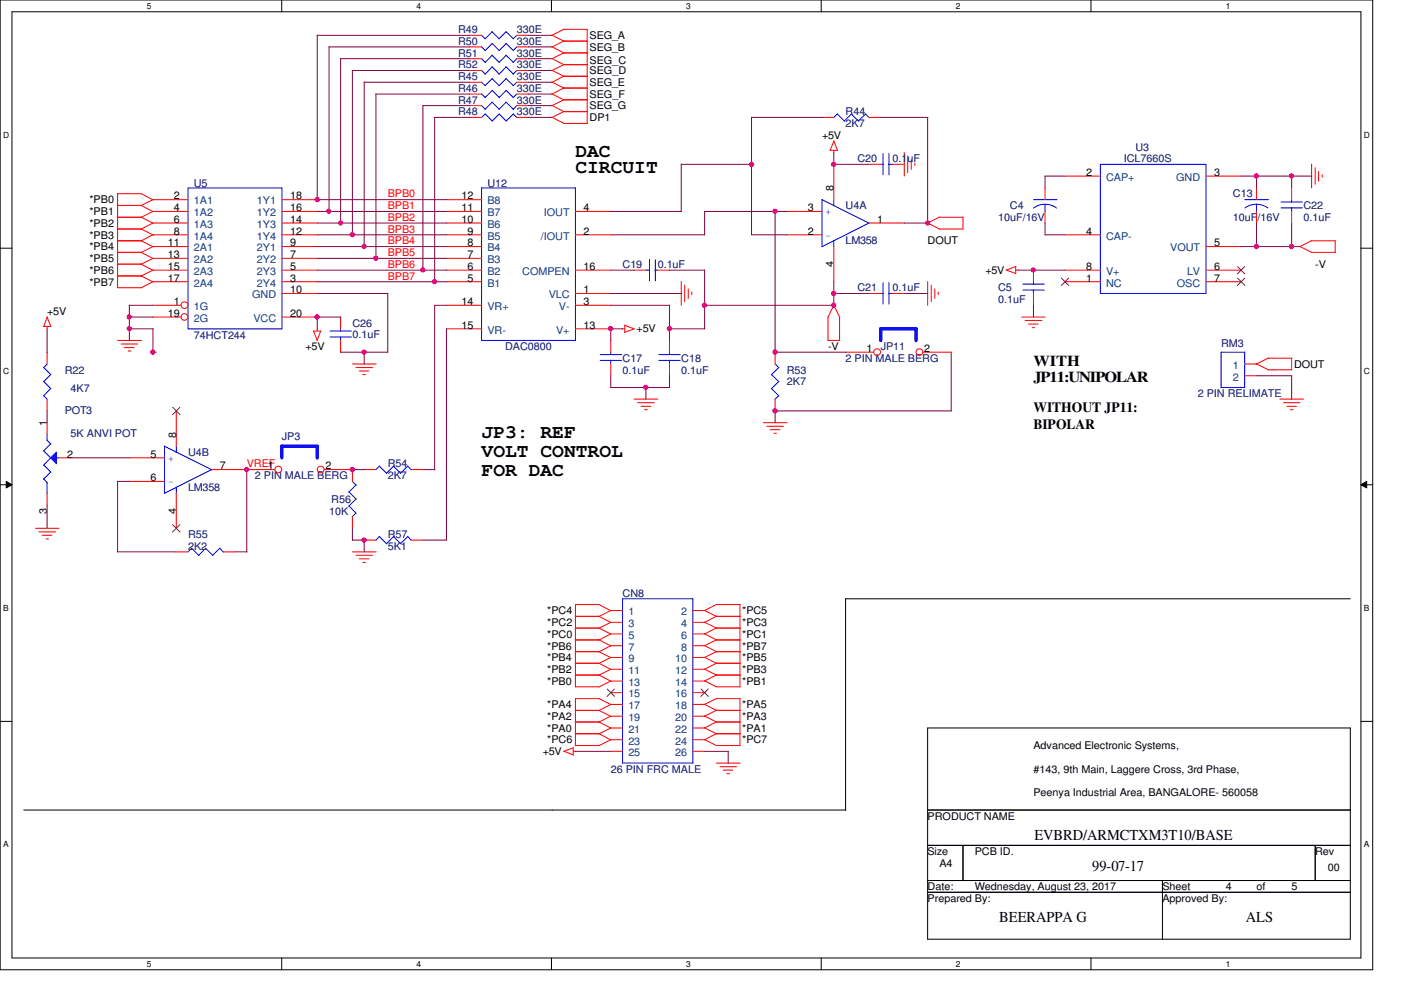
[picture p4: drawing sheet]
<svg xmlns="http://www.w3.org/2000/svg" width="297mm" height="210mm" viewBox="0 0 297 210" stroke-linecap="round" stroke-linejoin="round" font-family="sans-serif">
<path d="M0 0h291v205.6h-291zM2.5 2.5h286v200.6h-286z" fill="none" stroke="#000" stroke-width=".21"/>
<g fill="#fff">
<path d="M31.1 .3h1v2h-1z"/>
<path d="M31.1 203.4h1v2h-1z"/>
</g>
<path d="M59.7 0v2.5M59.7 203.1v2.5" fill="none" stroke="#000" stroke-width=".21"/>
<g fill="#fff">
<path d="M88.3 .3h1v2h-1z"/>
<path d="M88.3 203.4h1v2h-1z"/>
</g>
<path d="M116.9 0v2.5M116.9 203.1v2.5" fill="none" stroke="#000" stroke-width=".21"/>
<g fill="#fff">
<path d="M145.5 .3h1v2h-1z"/>
<path d="M145.5 203.4h1v2h-1z"/>
</g>
<path d="M174.1 0v2.5M174.1 203.1v2.5" fill="none" stroke="#000" stroke-width=".21"/>
<g fill="#fff">
<path d="M202.7 .3h1v2h-1z"/>
<path d="M202.7 203.4h1v2h-1z"/>
</g>
<path d="M231.3 0v2.5M231.3 203.1v2.5" fill="none" stroke="#000" stroke-width=".21"/>
<g fill="#fff">
<path d="M259.9 .3h1v2h-1z"/>
<path d="M259.9 203.4h1v2h-1z"/>
<path d="M.7 27.6h1.2v1.9h-1.2z"/>
<path d="M289.2 27.6h1.2v1.9h-1.2z"/>
<path d="M.7 77.7h1.2v2h-1.2z"/>
<path d="M289.2 77.7h1.2v2h-1.2z"/>
</g>
<path d="M0 52.6h2.5M288.5 52.6h2.5" fill="none" stroke="#000" stroke-width=".21"/>
<g fill="#fff">
<path d="M.7 127.8h1.1v2h-1.1z"/>
<path d="M289.2 127.8h1.1v2h-1.1z"/>
</g>
<path d="M0 102.8h2.5M1.3 102.1l1.2 .7-1.2 .7zM288.5 102.8l1.3-.7v1.4zM288.5 102.8h2.5" fill="none" stroke="#000" stroke-width=".21"/>
<path d="M1.3 102.1l1.2 .7-1.2 .7zM288.5 102.8l1.3-.7v1.4z" fill="#000"/>
<g fill="#fff">
<path d="M.7 178h1.1v2h-1.1z"/>
<path d="M289.2 178h1.1v2h-1.1z"/>
</g>
<path d="M286.3 127h-107v44.8M0 153h2.5M196.7 154.3h89.6v44.8h-89.6zM288.5 153h2.5M5 171.7h174.3M196.7 171.7h89.6M196.7 179.2h89.6M204.2 179.2v7.5M278.8 179.2v7.5M196.7 186.7h89.6M196.7 189.2h89.6M246.5 186.7v12.5" fill="none" stroke="#000" stroke-width=".21"/>
<g fill="none" stroke="#f00" stroke-width=".21">
<path d="M99.6 7.5h2.5M99.6 17.4h2.5M99.6 14.9h2.5M99.6 19.9h2.5M99.6 12.4h2.5M99.6 9.9h2.5M109.6 7.5h2.5M109.6 17.4h2.5M109.6 14.9h2.5M109.6 19.9h2.5M109.6 12.4h2.5M109.6 9.9h2.5"/>
<path d="M99.6 24.9h2.5M99.6 22.4h2.5M109.6 24.9h2.5M109.6 22.4h2.5M176 31.9h1.5M176.8 31.9v.5M176.8 29.9l.8 2M176.8 29.8l-.8 2.1M191.7 32.3v5M192.4 33.1v3.5M193.2 33.9v2M194 34.6v.5"/>
<path d="M266.4 39.8v2.5M278.1 34.8v5M278.8 35.6v3.5M279.6 36.4v2M280.3 37v.6M94.7 57.3h7.4M94.7 42.3h7.4M94.7 44.8h7.4M94.7 47.3h7.4M94.7 49.8h7.4M94.7 52.3h7.4M94.7 54.8h7.4"/>
<path d="M94.7 59.7h7.4M122 57.3h7.5M122 44.8h7.5M122 49.8h7.5M134.4 57.3h2.5M139.4 57.3h2.5M144.4 59.7v5M196.7 59.7v5M213.3 57.2l2 .8M215.3 56.5v1.5M215.3 57.3h.6M215.4 56.5l-2 .8"/>
<path d="M266.4 44.8v2.5M9.2 69.2h1.5M10 69.2v.6M10 74.7v2.5M10 67.2l.8 2.1M10 67.2l-.7 2M24.9 72.2h5.1M25.7 72.9h3.5M26.4 73.7h2M27.2 74.4h.5M66.5 70.1l.8 2.1M66.5 70.2h1.5l-.8 2"/>
<path d="M67.3 69.7v.5M72.2 67.2v2.5M72.2 72.2v2.5M74.7 77.2h5.1M75.5 77.9h3.5M76.2 78.7h2M77 79.4h.5M94.7 69.7h7.4M94.7 64.7h7.4M122 69.7h7.5M122 64.7h7.5M122 62.2h7.5"/>
<path d="M131.9 69.7h.6M132.5 68.9v1.5M132.5 69l2 .8M134.4 69.7l-2 .8M145.2 60.5v3.5M145.9 61.3v2M146.7 61.9v.6M179.3 74.7h5.9M195.7 74.7h6M197.4 60.5v3.5M198.2 61.3v2M198.9 61.9v.6"/>
<path d="M216.6 67.2h5M217.3 67.9h3.6M218.1 68.7h2M218.9 69.5h.5M263.9 77.2h2.5M263.9 79.7h2.5M10 84.6v2.5M27.4 97.1h7.5M37.4 87.1v7.5M44.9 99.6h13.4M68.7 99.6h6M77.2 99.6h2.5"/>
<path d="M87.2 99.6h2.5M134.4 84.6h5.1M135.2 85.4h3.5M135.9 86.1h2.1M136.7 86.9h.5M161.8 89.6h5.1M162.6 90.4h3.5M163.3 91.1h2.1M164.1 91.9h.5M271.4 84.6h5M272.1 85.4h3.5M272.8 86.1h2.1"/>
<path d="M273.6 86.9h.5M7.5 112h5M8.3 112.8h3.5M9 113.5h2M9.8 114.3h.5M27.4 102.1h7.5M37.4 117h2.5M37.4 104.6v7.4M47.3 117h2.5M74.7 117h5.1M75.5 117.7h3.5M76.2 118.5h2"/>
<path d="M77 119.3h.5M77.2 114.5h2.5M87.2 114.5h2.5M121.5 158.6v1.5M121.5 159.3h.5M121.6 158.5l-2.1 .8 2 .8M151.9 161.8h5M152.7 162.6h3.5M153.3 163.3h2.1M154.1 164h.6"/>
<circle cx="186" cy="74.7" r=".71"/>
<circle cx="194.9" cy="74.7" r=".71"/>
<circle cx="59" cy="99.5" r=".71"/>
<circle cx="68" cy="99.5" r=".71"/>
</g>
<g fill="none" stroke="#00f" stroke-width=".21">
<path d="M102.1 7.5l.8 .7M102.1 17.4l.8 .8M102.1 14.9l.8 .8M102.1 19.9l.8 .8M102.1 12.4l.8 .8M102.1 9.9l.8 .8M104.3 6.7l1.5 1.5M104.3 16.6l1.5 1.6M104.3 14.1l1.5 1.6M104.3 19.1l1.5 1.6M104.3 11.7l1.5 1.5M104.3 9.2l1.5 1.5"/>
<path d="M104.3 6.7l-1.5 1.6M104.3 16.7l-1.5 1.5M104.3 14.2l-1.5 1.5M104.3 19.2l-1.5 1.5M104.3 11.7l-1.5 1.6M104.3 9.2l-1.5 1.6M107.3 6.7l1.5 1.5M107.3 16.6l1.5 1.6 .8-.8M107.3 14.1l1.5 1.6M107.3 19.1l1.5 1.6M107.3 11.7l1.5 1.5M107.3 9.2l1.5 1.5"/>
<path d="M107.3 6.7l-1.5 1.6M107.3 16.7l-1.5 1.5M107.3 14.2l-1.5 1.5M107.3 19.2l-1.5 1.5M107.3 11.7l-1.5 1.6M107.3 9.2l-1.5 1.6M109.6 7.5l-.8 .8M109.6 14.9l-.8 .8M109.6 19.9l-.8 .8M109.6 12.4l-.8 .9M109.6 9.9l-.8 .9M102.1 22.4l.8 .8"/>
<path d="M102.1 39.8h19.9v32.4h-19.9zM102.9 24.2l1.5 1.5M102.9 24.1l-.8 .8M104.3 21.6l1.5 1.6M104.3 21.7l-1.5 1.5M105.8 24.2l1.6 1.5M105.9 24.1l-1.6 1.6M107.3 21.6l1.5 1.6M107.3 21.7l-1.5 1.5M108.8 24.2l.8 .7M108.9 24.1l-1.6 1.6M109.6 22.4l-.8 .8"/>
<path d="M136.9 57.3h.8M137.7 55v4.6M138.9 57.3h.5M138.9 55v4.6M263.9 42.3h5M266.4 43.3l1.5 .3 .9 .5M266.4 43.3l-1.6 .3-.9 .5M266.4 43.3v1.6M9.2 77.9l1.5 1.5M10 77.1l-.7 .8M10.8 79.4l-1.5 1.5M70 71.5h4.5"/>
<path d="M70 70.2h4.5M72.2 69.7v.5M72.2 71.4v.8M258.9 74.7h5v7.5h-5zM9.2 83.9l.8 .7M9.2 80.9l1.5 1.5M10.8 82.3l-1.5 1.6M34.9 94.6l10 5M34.9 94.6v10M37.4 94.6v1.3M44.9 99.6l-10.1 5M80.4 98.8l1.6 1.6"/>
<path d="M80.5 98.8l-.8 .8M83.4 98.8l1.6 1.6M83.5 98.8l-1.5 1.5M86.4 98.8l.8 .8M86.5 98.8l-1.6 1.5M37.4 103.3v1.3M40.6 116.2l1.6 1.6M40.7 116.2l-.8 .8M43.6 116.2l1.5 1.6M43.6 116.2l-1.5 1.5M46.6 116.2l.8 .9M46.6 116.2l-1.5 1.5"/>
<path d="M80.4 113.7l1.6 1.6M80.5 113.7l-.8 .8M83.4 113.7l1.6 1.6M83.5 113.7l-1.5 1.6M86.4 113.7l.8 .9M86.5 113.7l-1.6 1.6"/>
</g>
<path d="M186.7 69.7h7.5v2.5M186.7 69.7v2.5M59.7 94.6h7.6v2.5M59.8 94.6v2.5" fill="none" stroke="#00f" stroke-width=".72"/>
<path d="M36.6 86.4l1.6 1.5M38.1 86.4l-1.5 1.5M36.6 111.3l1.6 1.5M38.1 111.3l-1.5 1.5" fill="none" stroke="#804000" stroke-width=".21"/>
<path d="M12 95.8v2.5l-1.3-1.2z" fill="#00f"/>
<g fill="none" stroke="#00f" stroke-width=".21">
<path d="M39.9 39.8h19.9v29.9h-19.9zM177.5 24.2l1.6 1.5M177.6 24.1l-.8 .8M180.5 24.2l1.5 1.5M180.5 24.1l-1.5 1.6M183.5 24.2l.8 .7M183.6 24.1l-1.6 1.6M186.7 34.8h.6M187.2 32.6v4.5M188.4 34.8h.8M188.5 32.6v4.5M233.3 34.8h22.4v27.4h-22.4z"/>
<path d="M174.3 42.3l10 5M174.3 42.3v10M176.8 42.3v1.3M176.8 51.1v1.2M184.2 47.3l-10 5M187.2 59.9v4.6M188.5 59.9v4.6M219.1 59.7v.6M219.1 42.3h5M221.6 43.3l1.5 .3 .9 .5M221.6 43.3l-1.6 .3-.8 .5M221.6 43.3v1.6"/>
<path d="M271.6 44.1h4.5M271.6 42.8h4.5M273.9 42.3v.6M273.9 44v.8M127.3 76.4h4.5M127.3 75.2h4.5M129.5 74.7v.5M129.5 76.4v.8M139.7 76.4h4.5M139.7 75.2h4.5M141.9 74.7v.5M141.9 76.4v.8"/>
<path d="M163.6 79.4l1.5 1.5M164.3 77.2l.8 .8M165.1 77.9l-1.6 1.6M186.7 62.2h.6M188.4 62.2h.8M216.9 61.5h4.5M216.9 60.2h4.5M219.1 61.5v.7M9.3 95.6l1.5 1.5M9.3 98.6l1.5 1.5M10 92.1v1.3M10 93.3l.8 .8"/>
<path d="M10.7 94.1l-1.5 1.5M10.7 97.1l-1.5 1.5M12 95.8v2.5l-1.3-1.2zM12 97.1h.5M163.6 82.4l1.5 1.5M165.1 80.9l-1.6 1.5M165.1 83.9l-.8 .8M9.3 101.6l.7 .8M10 102.3v2.3M10.7 100.1l-1.5 1.5M74 104.3l1.5 1.5M74 107.3l1.5 1.5"/>
<path d="M74.7 102.1l.8 .8M75.5 102.8l-1.5 1.6M75.5 105.8l-1.5 1.5M75.5 108.8l-.8 .8M132 127h14.9v34.8h-14.9z"/>
</g>
<g fill="none" stroke="#f00" stroke-width=".21">
<path d="M117 12.4l2.5 1.3h5M117 14.9l2.5 1.3h5M117 7.5l2.5 1.2h5M117 9.9l2.5 1.3h5M117 17.4l2.5 1.3h5M117 19.9l2.5 1.3h5M119.5 6.2h5M119.6 13.7l-2.6 1.2M119.6 8.7l-2.6 1.2M119.6 16.1l-2.6 1.3M119.6 18.6l-2.6 1.3M119.6 11.2l-2.6 1.2"/>
<path d="M119.6 6.2l-2.6 1.3M124.5 6.2v20h-5l-2.5-1.4M117 22.4l2.5 1.3h5M119.6 23.6l-2.6 1.3M119.6 21.1l-2.6 1.3M174.3 24.9h2.5M176.8 34.8v7.5M184.2 34.8h2.5M184.2 24.9h2.5M189.2 34.8h2.5M221.6 39.8v2.5M225.8 37.3h7.5"/>
<path d="M255.7 37.3h7.4M273.9 39.8v2.5M24.9 51.1h5.1l2.5 1.2M24.9 53.5h5.1l2.5 1.3M24.9 46.1h5.1l2.5 1.2M24.9 48.6h5.1l2.5 1.2M24.9 43.6h5.1l2.5 1.3M24.9 56h5.1l2.5 1.3M24.9 58.5h5.1l2.5 1.3M24.9 41v20h5M24.9 41.1h5.1l2.5 1.3M39.9 57.3h-7.5l-2.5 1.2"/>
<path d="M39.9 59.7h-7.5l-2.5 1.3M39.9 49.8h-7.5l-2.5 1.3M39.9 52.3h-7.5l-2.5 1.3M39.9 44.8h-7.5l-2.5 1.3M39.9 47.3h-7.5l-2.5 1.3M39.9 42.3h-7.5l-2.5 1.3M39.9 54.8h-7.5l-2.5 1.2M59.8 57.3h7.5M59.8 59.7h7.5M59.8 49.8h7.5M59.8 52.3h7.5M59.8 44.8h7.5"/>
<path d="M59.8 47.3h7.5M59.8 42.3h7.5M59.8 54.8h7.5M166.8 49.8h7.5M166.8 44.8h7.5M176.8 52.3v7.4M184.2 47.3h7.5M196.6 47.2l2.6 1.4M199.1 48.6h5.1M199.2 46.1h5M199.2 46l-2.5 1.3M204.2 46.1v2.5"/>
<path d="M219.1 57.3v2.4M221.6 44.8v2.5M225.8 57.3h7.5M225.8 59.7h7.5M225.8 49.8h7.5M255.7 57.3h7.4M255.7 59.7h7.4M255.7 52.3h7.4M273.9 44.8v2.5M278.1 51.1h5v2.5l-5.1-.1-2.5-1.3M278.1 51l-2.5 1.3M32.4 64.7h6"/>
<path d="M32.4 67.2h6M59.8 62.2h7.5M59.8 67.2h7.5M129.5 72.2v2.5M129.5 77.2v2.5M141.9 72.2v2.5M141.9 77.2v2.5M164.3 74.7v2.5M175.5 72.2h2.5M175.6 67.2v5M176.8 64.7l1.3 2.6M176.8 64.7l-1.2 2.5"/>
<path d="M178 67.2v5M184.2 62.2h2.5M189.2 62.2h2.5M219.1 62.2v2.5M266.4 77.1l2.5 1.3M268.9 78.4h5M268.9 75.9h5v2.5M268.9 75.9l-2.5 1.3M10 89.6v2.5M12.5 97.1h2.5M74.7 99.6v2.5M164.3 84.6v2.5"/>
<path d="M10 104.6v2.5M74.7 109.5v2.5M122 138.2h5M122 135.7h5M122 133.2h5M122 130.7h5M127 133.2l2.5 1.3M127 138.2l2.5 1.2M127 135.7l2.5 1.2M127 130.7l2.5 1.3M127 128.2l2.5 1.3M127 128.2l-5-.1v17.5"/>
<path d="M132 129.5h-2.5l-2.5 1.2M132 132h-2.5l-2.5 1.2M132 134.4h-2.5l-2.5 1.3M132 136.9h-2.5l-2.5 1.3M132 139.4h-2.5l-2.5 1.3M146.9 129.5h2.5M146.9 132h2.5M149.3 139.4l2.6 1.2M149.3 136.9l2.6 1.3M149.3 134.4l2.6 1.3M149.3 129.4l2.6 1.2-2.5 1.4M149.3 131.9l2.6 1.3"/>
<path d="M151.8 138.2h5.1M151.8 135.7h5.1M151.8 133.2h5.1M151.8 130.7h5.1M151.9 133.1l-2.5 1.3h-2.5M151.9 135.6l-2.5 1.3h-2.5M151.9 138.1l-2.5 1.3h-2.5M156.9 128.2v17.5M156.9 128.2h-5l-2.5 1.3M122 150.6h5M122 145.6h5M122 143.1h5"/>
<path d="M122 140.6h5M122 158.1h5M122 155.6h5M122 153.1h5M122 148.1v10M122 148.1h5M127 148.1l2.5 1.3M127 143.1l2.5 1.3M127 140.6l2.5 1.3M127 155.6l2.5 1.3M127 153.1l2.5 1.3M127 150.6l2.5 1.3"/>
<path d="M129.5 146.9h2.5M129.5 159.3h2.5M132 141.9h-2.5l-2.5 1.3M132 144.4h-2.5l-2.5 1.3M132 149.4h-2.5l-2.5 1.3M132 151.8h-2.5l-2.5 1.3M132 154.3h-2.5l-2.5 1.3M132 156.8h-2.5l-2.5 1.3M146.9 146.9h2.5M146.9 159.3h2.5M149.3 141.9l2.6 1.2-2.5 1.3h-2.5M149.3 149.3l2.6 1.3"/>
<path d="M149.3 144.4l2.6 1.2M149.3 156.8l2.6 1.3M149.3 154.3l2.6 1.3M149.3 151.8l2.6 1.3M151.8 150.6h5.1M151.8 145.6h5.1M151.8 143.1h5.1M151.8 140.6h5.1M151.8 158.1h5.1M151.8 155.6h5.1M151.8 153.1h5.1M151.9 148.1h5"/>
<path d="M151.9 140.6l-2.5 1.3h-2.5M151.9 148.1l-2.5 1.3h-2.5M151.9 150.6l-2.5 1.2h-2.5M151.9 153l-2.5 1.3h-2.5M151.9 155.5l-2.5 1.3h-2.5M156.9 148.1v10"/>
<circle cx="39.1" cy="64.7" r=".71"/>
<circle cx="39.1" cy="67.2" r=".71"/>
</g>
<path d="M225 59l1.6 1.5M226.6 59l-1.6 1.5M262.4 56.5l1.5 1.6M262.4 59l1.5 1.5M263.9 56.5l-1.6 1.6M263.9 59l-1.6 1.5M128.7 146.1l1.6 1.6M130.3 146.1l-1.6 1.6M148.6 146.1l1.6 1.6M150.2 146.1l-1.6 1.6" fill="none" stroke="#804000" stroke-width=".21"/>
<g fill="none" stroke="#800040" stroke-width=".21">
<path d="M67.2 7.5h32.4M67.3 7.5v34.8h27.4M69.7 9.9h29.9M69.8 9.9v35M72.2 12.4h27.4M72.2 12.4v34.9M74.7 14.9h24.9M74.7 14.9v34.9M77.2 17.4h22.4M77.2 17.4v34.9M79.7 19.9h19.9M79.7 19.9v34.9"/>
<path d="M112 14.9h5M112 17.4h5M112 9.9h5M112 19.9h5M112 12.4h5M112.1 7.5h5M89.6 22.4h10M89.7 22.4v34.9M92.1 24.9h7.5M92.2 24.9v34.9M112 24.9h5M112 22.4h5"/>
<path d="M159.3 24.8v25h7.6M159.3 24.9h15M159.4 34.8h-15v10M176.7 34.8h7.5M176.8 32.3v2.5M186.7 24.9h10v22.4M221.5 37.3h4.3M221.6 37.3v2.6M263.1 37.3h15M266.4 37.3v2.6M273.9 37.3v2.6M67.3 49.8h27.4"/>
<path d="M67.3 44.8h27.4M67.3 57.3h27.4M67.3 52.3h27.4M67.3 47.3h27.4M67.3 54.8h27.4M67.3 59.7h27.4M129.5 49.8h19.9M129.5 44.8h15M129.5 57.3h5M141.9 57.3h7.5M149.4 44.8v5M149.4 57.2v12.5"/>
<path d="M149.4 44.8h17.5M164.3 44.8v29.9h15M176.8 59.7v5M191.7 47.3h5M215.9 57.3h9.9M221.6 49.8h4.2M221.6 47.3v2.5M263.1 52.3h12.5M266.4 47.2v5.1M273.9 47.2v5.1M10 69.7v5M27.4 69.7h5.1"/>
<path d="M27.4 67.2h5.1M32.4 74.7h.7M32.4 64.7h-5v7.5M32.4 69.7v5M67.3 62.2h15M72.2 74.7h10M72.3 67.2h-5v2.6M77.2 74.7v2.5M82.2 62.2v12.5M94.7 69.7v44.8M94.7 64.7h-2.5v34.9M129.5 64.7h12.5"/>
<path d="M129.5 62.2h15M129.5 79.7v2.5M132 69.7h-2.5v2.5M141.9 64.7v7.5M141.9 79.6v2.6M141.9 69.7h7.5M149.4 64.7h27.4M176.8 62.2h7.5M191.7 62.2h5M201.7 74.6v12.5M219.1 64.7v2.5M266.4 79.7h7.5v5"/>
<path d="M10 87.1v2.5M14.9 97.1h12.5M52.3 99.6v17.5M74.7 99.6h2.6M89.7 99.6h2.5M129.5 82.2h12.5M136.9 82.2v2.5M201.7 87.1h-37.4v2.6M10 107v5M24.9 102.1h2.5M24.9 102v15h12.5M49.8 117h2.6"/>
<path d="M74.7 114.5h2.6M74.7 112v2.6M77.2 114.5v2.6M89.7 114.5h5M122 159.3h7.5M149.4 159.3h5v2.5"/>
</g>
<circle cx="159.3" cy="34.8" r=".47" fill="#f0f"/>
<circle cx="159.3" cy="34.8" r=".47" fill="none" stroke="#f0f" stroke-width=".21"/>
<circle cx="164.3" cy="44.8" r=".48" fill="#f0f"/>
<circle cx="164.3" cy="44.8" r=".48" fill="none" stroke="#f0f" stroke-width=".21"/>
<circle cx="164.3" cy="74.6" r=".49" fill="#f0f"/>
<circle cx="164.3" cy="74.6" r=".49" fill="none" stroke="#f0f" stroke-width=".21"/>
<circle cx="176.8" cy="62.2" r=".49" fill="#f0f"/>
<circle cx="176.8" cy="62.2" r=".49" fill="none" stroke="#f0f" stroke-width=".21"/>
<circle cx="149.4" cy="64.7" r=".49" fill="#f0f"/>
<circle cx="149.4" cy="64.7" r=".49" fill="none" stroke="#f0f" stroke-width=".21"/>
<circle cx="176.8" cy="64.7" r=".49" fill="#f0f"/>
<circle cx="176.8" cy="64.7" r=".49" fill="none" stroke="#f0f" stroke-width=".21"/>
<circle cx="141.9" cy="69.7" r=".48" fill="#f0f"/>
<circle cx="141.9" cy="69.7" r=".48" fill="none" stroke="#f0f" stroke-width=".21"/>
<circle cx="196.7" cy="47.3" r=".47" fill="#f0f"/>
<circle cx="196.7" cy="47.3" r=".47" fill="none" stroke="#f0f" stroke-width=".21"/>
<circle cx="266.4" cy="52.3" r=".49" fill="#f0f"/>
<circle cx="266.4" cy="52.3" r=".49" fill="none" stroke="#f0f" stroke-width=".21"/>
<circle cx="273.8" cy="52.3" r=".49" fill="#f0f"/>
<circle cx="273.8" cy="52.3" r=".49" fill="none" stroke="#f0f" stroke-width=".21"/>
<circle cx="52.3" cy="99.5" r=".49" fill="#f0f"/>
<circle cx="52.3" cy="99.5" r=".49" fill="none" stroke="#f0f" stroke-width=".21"/>
<circle cx="74.7" cy="99.5" r=".49" fill="#f0f"/>
<circle cx="74.7" cy="99.5" r=".49" fill="none" stroke="#f0f" stroke-width=".21"/>
<circle cx="69.7" cy="44.8" r=".47" fill="#f0f"/>
<circle cx="69.7" cy="44.8" r=".47" fill="none" stroke="#f0f" stroke-width=".21"/>
<circle cx="77.2" cy="52.3" r=".49" fill="#f0f"/>
<circle cx="77.2" cy="52.3" r=".49" fill="none" stroke="#f0f" stroke-width=".21"/>
<circle cx="79.7" cy="54.8" r=".49" fill="#f0f"/>
<circle cx="79.7" cy="54.8" r=".49" fill="none" stroke="#f0f" stroke-width=".21"/>
<circle cx="92.1" cy="59.7" r=".48" fill="#f0f"/>
<circle cx="92.1" cy="59.7" r=".48" fill="none" stroke="#f0f" stroke-width=".21"/>
<circle cx="27.4" cy="67.2" r=".49" fill="#f0f"/>
<circle cx="27.4" cy="67.2" r=".49" fill="none" stroke="#f0f" stroke-width=".21"/>
<circle cx="164.3" cy="87.1" r=".49" fill="#f0f"/>
<circle cx="164.3" cy="87.1" r=".49" fill="none" stroke="#f0f" stroke-width=".21"/>
<circle cx="27.4" cy="69.7" r=".48" fill="#f0f"/>
<circle cx="27.4" cy="69.7" r=".48" fill="none" stroke="#f0f" stroke-width=".21"/>
<circle cx="32.4" cy="74.6" r=".48" fill="#f0f"/>
<circle cx="32.4" cy="74.6" r=".48" fill="none" stroke="#f0f" stroke-width=".21"/>
<circle cx="77.2" cy="114.5" r=".49" fill="#f0f"/>
<circle cx="77.2" cy="114.5" r=".49" fill="none" stroke="#f0f" stroke-width=".21"/>
<circle cx="266.4" cy="37.3" r=".49" fill="#f0f"/>
<circle cx="266.4" cy="37.3" r=".49" fill="none" stroke="#f0f" stroke-width=".21"/>
<circle cx="77.2" cy="74.6" r=".49" fill="#f0f"/>
<circle cx="77.2" cy="74.6" r=".49" fill="none" stroke="#f0f" stroke-width=".21"/>
<circle cx="273.8" cy="37.3" r=".49" fill="#f0f"/>
<circle cx="273.8" cy="37.3" r=".49" fill="none" stroke="#f0f" stroke-width=".21"/>
<circle cx="136.9" cy="82.1" r=".48" fill="#f0f"/>
<circle cx="136.9" cy="82.1" r=".48" fill="none" stroke="#f0f" stroke-width=".21"/>
<circle cx="67.2" cy="42.3" r=".49" fill="#f0f"/>
<circle cx="67.2" cy="42.3" r=".49" fill="none" stroke="#f0f" stroke-width=".21"/>
<circle cx="72.2" cy="47.3" r=".47" fill="#f0f"/>
<circle cx="72.2" cy="47.3" r=".47" fill="none" stroke="#f0f" stroke-width=".21"/>
<circle cx="74.7" cy="49.8" r=".49" fill="#f0f"/>
<circle cx="74.7" cy="49.8" r=".49" fill="none" stroke="#f0f" stroke-width=".21"/>
<circle cx="89.6" cy="57.2" r=".48" fill="#f0f"/>
<circle cx="89.6" cy="57.2" r=".48" fill="none" stroke="#f0f" stroke-width=".21"/>
<circle cx="67.2" cy="67.2" r=".49" fill="#f0f"/>
<circle cx="67.2" cy="67.2" r=".49" fill="none" stroke="#f0f" stroke-width=".21"/>
<circle cx="129.5" cy="69.7" r=".48" fill="#f0f"/>
<circle cx="129.5" cy="69.7" r=".48" fill="none" stroke="#f0f" stroke-width=".21"/>
<circle cx="176.8" cy="34.8" r=".48" fill="#f0f"/>
<circle cx="176.8" cy="34.8" r=".48" fill="none" stroke="#f0f" stroke-width=".21"/>
<circle cx="219.1" cy="57.2" r=".47" fill="#f0f"/>
<circle cx="219.1" cy="57.2" r=".47" fill="none" stroke="#f0f" stroke-width=".21"/>
<g font-size="4">
<text x="122" y="33.2">DAC</text>
<text x="122" y="36.7">CIRCUIT</text>
<text x="102.1" y="93">JP3: REF</text>
<text x="102.1" y="96.9">VOLT CONTROL</text>
<text x="102.1" y="100.9">FOR DAC</text>
</g>
<g font-size="3.2">
<text x="219.1" y="77.6">WITH</text>
<text x="219.1" y="81">JP11:UNIPOLAR</text>
<text x="219.3" y="178.1">EVBRD/ARMCTXM3T10/BASE</text>
<text x="231.6" y="184.6">99-07-17</text>
<text x="211.9" y="195.5">BEERAPPA G</text>
<text x="264.2" y="195.5">ALS</text>
</g>
<g font-size="3">
<text x="219.1" y="87.4">WITHOUT JP11:</text>
<text x="219.1" y="90.9">BIPOLAR</text>
</g>
<g font-size="2.2" fill="#000080">
<text x="97.1" y="7">R49</text>
<text x="97.1" y="12">R51</text>
<text x="97.1" y="9.5">R50</text>
<text x="109.6" y="7">330E</text>
<text x="109.6" y="12">330E</text>
<text x="109.6" y="9.5">330E</text>
<text x="97.1" y="17">R45</text>
<text x="97.1" y="14.5">R52</text>
<text x="109.6" y="17">330E</text>
<text x="109.6" y="14.5">330E</text>
<text x="97.1" y="22">R47</text>
<text x="97.1" y="19.5">R46</text>
<text x="109.6" y="22">330E</text>
<text x="109.6" y="19.5">330E</text>
<text x="97.1" y="24.4">R48</text>
<text x="109.6" y="24.4">330E</text>
<text x="179.3" y="24.4">R44</text>
<text x="179.3" y="26.9">2K7</text>
<text x="181.8" y="34.4">C20</text>
<text x="189.2" y="34.4">0.1uF</text>
<text x="238.2" y="34.4">ICL7660S</text>
<text x="240.7" y="31.9">U3</text>
<text x="41.1" y="39.6">U5</text>
<text x="103.3" y="39.6">U12</text>
<text x="261.4" y="41.9">C13</text>
<text x="179.3" y="44.4">U4A</text>
<text x="211.6" y="46.9">10uF/16V</text>
<text x="214.1" y="44.4">C4</text>
<text x="261.4" y="46.9">10uF/16V</text>
<text x="276.3" y="44.4">C22</text>
<text x="276.3" y="46.9">0.1uF</text>
<text x="179.3" y="51.8">LM358</text>
<text x="132" y="56.8">C19</text>
<text x="139.4" y="56.8">0.1uF</text>
<text x="181.8" y="61.8">C21</text>
<text x="189.2" y="61.8">0.1uF</text>
<text x="211.6" y="61.8">C5</text>
<text x="211.6" y="64.3">0.1uF</text>
<text x="41.1" y="72">74HCT244</text>
<text x="74.7" y="69.3">C26</text>
<text x="74.7" y="71.8">0.1uF</text>
<text x="107.1" y="74.2">DAC0800</text>
<text x="132" y="76.7">C17</text>
<text x="144.4" y="76.7">C18</text>
<text x="179.3" y="76.7">2 PIN MALE BERG</text>
<text x="186.7" y="74.2">JP11</text>
<text x="258.9" y="73.5">RM3</text>
<text x="13.8" y="79.2">R22</text>
<text x="15" y="83.2">4K7</text>
<text x="132" y="79.2">0.1uF</text>
<text x="144.4" y="79.2">0.1uF</text>
<text x="166.8" y="79.2">R53</text>
<text x="166.8" y="81.7">2K7</text>
<text x="13.8" y="87.7">POT3</text>
<text x="254" y="84.2">2 PIN RELIMATE</text>
<text x="15" y="92.7">5K ANVI POT</text>
<text x="59.8" y="93.4">JP3</text>
<text x="39.9" y="96.6">U4B</text>
<text x="54.1" y="101.6">2 PIN MALE BERG</text>
<text x="82.2" y="99.1">R54</text>
<text x="82.2" y="101.6">2K7</text>
<text x="39.9" y="104.1">LM358</text>
<text x="70.2" y="106.6">R56</text>
<text x="69.8" y="109.1">10K</text>
<text x="39.9" y="114">R55</text>
<text x="39.9" y="116.5">2K2</text>
<text x="82.2" y="114">R57</text>
<text x="82.2" y="116.5">5K1</text>
<text x="132" y="126.5">CN8</text>
<text x="129.5" y="163.8">26 PIN FRC MALE</text>
</g>
<g font-size="2.2">
<text x="125" y="10.8">SEG_B</text>
<text x="125" y="8.3">SEG_A</text>
<text x="125" y="15.7">SEG_D</text>
<text x="125" y="13.5">SEG_C</text>
<text x="125" y="18.2">SEG_E</text>
<text x="125" y="20.7">SEG_F</text>
<text x="125" y="23.2">SEG_G</text>
<text x="125" y="25.7">DP1</text>
<text x="174.3" y="29.4">+5V</text>
<text x="176.7" y="40.6" transform="rotate(-90 176.7 40.6)">8</text>
<text x="230.3" y="37.3">2</text>
<text x="257.4" y="37.3">3</text>
<text x="19" y="43.1">*PB0</text>
<text x="19" y="45.6">*PB1</text>
<text x="36.9" y="42.3">2</text>
<text x="36.9" y="44.8">4</text>
<text x="36.9" y="47.2">6</text>
<text x="61.5" y="42.3">18</text>
<text x="61.5" y="44.8">16</text>
<text x="61.5" y="47.2">14</text>
<text x="97.8" y="42.3">12</text>
<text x="97.8" y="44.8">11</text>
<text x="97.8" y="47.2">10</text>
<text x="123.7" y="44.8">4</text>
<text x="171.3" y="44.8">3</text>
<text x="186" y="47.2">1</text>
<text x="19" y="48.1">*PB2</text>
<text x="19" y="50.6">*PB3</text>
<text x="19" y="53.1">*PB4</text>
<text x="35.6" y="52.2">11</text>
<text x="36.9" y="49.7">8</text>
<text x="61.5" y="49.7">12</text>
<text x="61.5" y="52.2">9</text>
<text x="99.1" y="49.7">9</text>
<text x="99.1" y="52.2">8</text>
<text x="123.7" y="49.7">2</text>
<text x="171.3" y="49.7">2</text>
<text x="196.7" y="51.8">DOUT</text>
<text x="230.3" y="49.7">4</text>
<text x="257.4" y="52.2">5</text>
<text x="19" y="55.5">*PB5</text>
<text x="19" y="58">*PB6</text>
<text x="35.6" y="54.7">13</text>
<text x="35.6" y="57.2">15</text>
<text x="35.6" y="59.7">17</text>
<text x="61.5" y="54.7">7</text>
<text x="61.5" y="57.2">5</text>
<text x="61.5" y="59.7">3</text>
<text x="99.1" y="54.7">7</text>
<text x="99.1" y="57.2">6</text>
<text x="99.1" y="59.7">5</text>
<text x="123.7" y="57.2">16</text>
<text x="176.7" y="56.6" transform="rotate(-90 176.7 56.6)">4</text>
<text x="208.9" y="58">+5V</text>
<text x="230.3" y="57.2">8</text>
<text x="230.3" y="59.7">1</text>
<text x="257.4" y="57.2">6</text>
<text x="257.4" y="59.7">7</text>
<text x="278.8" y="56.8">-V</text>
<text x="19" y="60.5">*PB7</text>
<text x="36.9" y="64.7">1</text>
<text x="61.5" y="62.2">10</text>
<text x="97.8" y="64.7">14</text>
<text x="123.7" y="62.2">1</text>
<text x="123.7" y="64.7">3</text>
<text x="10" y="66.8">+5V</text>
<text x="35.6" y="67.2">19</text>
<text x="61.5" y="67.2">20</text>
<text x="97.8" y="69.7">15</text>
<text x="123.7" y="69.7">13</text>
<text x="135" y="70.5">+5V</text>
<text x="64.8" y="74.2">+5V</text>
<text x="175.6" y="74.2">-V</text>
<text x="183.7" y="74.6">1</text>
<text x="196" y="74.6">2</text>
<text x="274.4" y="78">DOUT</text>
<text x="9.9" y="90.4" transform="rotate(-90 9.9 90.4)">1</text>
<text x="37.3" y="92.9" transform="rotate(-90 37.3 92.9)">8</text>
<text x="14.2" y="97">2</text>
<text x="31.9" y="97">5</text>
<text x="46.6" y="99.5">7</text>
<text x="56.8" y="99.5">1</text>
<text x="69" y="99.5">2</text>
<text x="31.9" y="102">6</text>
<text x="9.9" y="108.9" transform="rotate(-90 9.9 108.9)">3</text>
<text x="37.3" y="108.9" transform="rotate(-90 37.3 108.9)">4</text>
<text x="116" y="130.2">*PC4</text>
<text x="157.3" y="130.2">*PC5</text>
<text x="116" y="137.7">*PB6</text>
<text x="116" y="135.2">*PC0</text>
<text x="116" y="132.7">*PC2</text>
<text x="157.3" y="137.7">*PB7</text>
<text x="157.3" y="135.2">*PC1</text>
<text x="157.3" y="132.7">*PC3</text>
<text x="116" y="142.7">*PB2</text>
<text x="116" y="140.2">*PB4</text>
<text x="157.3" y="142.7">*PB3</text>
<text x="157.3" y="140.2">*PB5</text>
<text x="116" y="145.2">*PB0</text>
<text x="157.3" y="145.2">*PB1</text>
<text x="116" y="150.2">*PA4</text>
<text x="116" y="155.1">*PA0</text>
<text x="116" y="152.7">*PA2</text>
<text x="157.3" y="150.2">*PA5</text>
<text x="157.3" y="155.1">*PA1</text>
<text x="157.3" y="152.7">*PA3</text>
<text x="115.1" y="160.1">+5V</text>
<text x="116" y="157.6">*PC6</text>
<text x="157.3" y="157.6">*PC7</text>
<text x="219.1" y="158.9">Advanced Electronic Systems,</text>
<text x="219.1" y="163.8">#143, 9th Main, Laggere Cross, 3rd Phase,</text>
<text x="196.7" y="173.8">PRODUCT NAME</text>
<text x="219.1" y="168.8">Peenya Industrial Area, BANGALORE- 560058</text>
<text x="196.7" y="181.3">Size</text>
<text x="199.2" y="183.8">A4</text>
<text x="206.7" y="181.3">PCB ID.</text>
<text x="278.8" y="181.3">Rev</text>
<text x="281.6" y="184.7">00</text>
<text x="196.7" y="188.7">Date:</text>
<text x="196.7" y="191.2">Prepared By:</text>
<text x="206.7" y="188.7">Wednesday, August 23, 2017</text>
<text x="246.5" y="191.2">Approved By:</text>
<text x="246.5" y="188.7">Sheet</text>
<text x="259.9" y="188.7">4</text>
<text x="266.4" y="188.7">of</text>
<text x="273.9" y="188.7">5</text>
</g>
<g font-size="2.2" fill="#f00">
<text x="82.2" y="41.9">BPB0</text>
<text x="82.2" y="44.4">BPB1</text>
<text x="82.2" y="46.9">BPB2</text>
<text x="82.2" y="49.3">BPB3</text>
<text x="82.2" y="51.8">BPB4</text>
<text x="82.2" y="54.3">BPB5</text>
<text x="82.2" y="56.8">BPB6</text>
<text x="82.2" y="59.3">BPB7</text>
<text x="52.3" y="99.1">VREF</text>
</g>
<g font-size="2.2" fill="#004080">
<text x="234.5" y="38.4">CAP+</text>
<text x="249.4" y="38.4">GND</text>
<text x="41.1" y="43.3">1A1</text>
<text x="41.1" y="45.8">1A2</text>
<text x="54.5" y="43.3">1Y1</text>
<text x="54.5" y="45.8">1Y2</text>
<text x="103.3" y="43.3">B8</text>
<text x="103.3" y="45.8">B7</text>
<text x="115.3" y="45.8">IOUT</text>
<text x="41.1" y="48.3">1A3</text>
<text x="41.1" y="50.8">1A4</text>
<text x="41.1" y="53.3">2A1</text>
<text x="54.5" y="48.3">1Y3</text>
<text x="54.5" y="50.8">1Y4</text>
<text x="54.5" y="53.3">2Y1</text>
<text x="103.3" y="48.3">B6</text>
<text x="103.3" y="50.8">B5</text>
<text x="103.3" y="53.3">B4</text>
<text x="114.7" y="50.8">/IOUT</text>
<text x="234.5" y="50.8">CAP-</text>
<text x="248.1" y="53.3">VOUT</text>
<text x="41.1" y="55.8">2A2</text>
<text x="41.1" y="58.3">2A3</text>
<text x="54.5" y="55.8">2Y2</text>
<text x="54.5" y="58.3">2Y3</text>
<text x="103.3" y="55.8">B3</text>
<text x="103.3" y="58.3">B2</text>
<text x="110.7" y="58.3">COMPEN</text>
<text x="234.5" y="58.3">V+</text>
<text x="251.7" y="58.3">LV</text>
<text x="41.1" y="60.7">2A4</text>
<text x="41.1" y="65.7">1G</text>
<text x="53.5" y="63.2">GND</text>
<text x="54.5" y="60.7">2Y4</text>
<text x="103.3" y="60.7">B1</text>
<text x="103.3" y="65.7">VR+</text>
<text x="116.3" y="63.2">VLC</text>
<text x="118.5" y="65.7">V-</text>
<text x="234.5" y="60.7">NC</text>
<text x="249.5" y="60.7">OSC</text>
<text x="41.1" y="68.2">2G</text>
<text x="53.7" y="68.2">VCC</text>
<text x="103.3" y="70.7">VR-</text>
<text x="117.9" y="70.7">V+</text>
<text x="261.4" y="78.2">1</text>
<text x="261.4" y="80.7">2</text>
<text x="133.2" y="130.5">1</text>
<text x="144.4" y="130.5">2</text>
<text x="133.2" y="133">3</text>
<text x="133.2" y="135.4">5</text>
<text x="133.2" y="137.9">7</text>
<text x="144.4" y="133">4</text>
<text x="144.4" y="135.4">6</text>
<text x="144.4" y="137.9">8</text>
<text x="133.2" y="140.4">9</text>
<text x="133.2" y="142.9">11</text>
<text x="143.1" y="140.4">10</text>
<text x="143.1" y="142.9">12</text>
<text x="133.2" y="145.4">13</text>
<text x="133.2" y="147.9">15</text>
<text x="143.1" y="145.4">14</text>
<text x="143.1" y="147.9">16</text>
<text x="133.2" y="150.4">17</text>
<text x="133.2" y="152.9">19</text>
<text x="133.2" y="155.4">21</text>
<text x="143.1" y="150.4">18</text>
<text x="143.1" y="152.9">20</text>
<text x="143.1" y="155.4">22</text>
<text x="133.2" y="157.9">23</text>
<text x="133.2" y="160.3">25</text>
<text x="143.1" y="157.9">24</text>
<text x="143.1" y="160.3">26</text>
</g>
<g font-size="2.2" fill="#00f">
<text x="175" y="45.6">+</text>
<text x="175" y="50.6">-</text>
<text x="35.6" y="97.9">+</text>
<text x="35.6" y="102.9">-</text>
</g>
<g font-size="1.8">
<text x="31.1" y="1.9">5</text>
<text x="88.3" y="1.9">4</text>
<text x="145.5" y="1.9">3</text>
<text x="202.7" y="1.9">2</text>
<text x="259.9" y="1.9">1</text>
<text x=".7" y="29.2">D</text>
<text x="289.2" y="29.2">D</text>
<text x=".7" y="79.3">C</text>
<text x="289.2" y="79.3">C</text>
<text x=".7" y="129.5">B</text>
<text x="289.2" y="129.5">B</text>
<text x=".7" y="179.6">A</text>
<text x="289.2" y="179.6">A</text>
<text x="31.1" y="205">5</text>
<text x="88.3" y="205">4</text>
<text x="145.5" y="205">3</text>
<text x="202.7" y="205">2</text>
<text x="259.9" y="205">1</text>
</g>
</svg>
